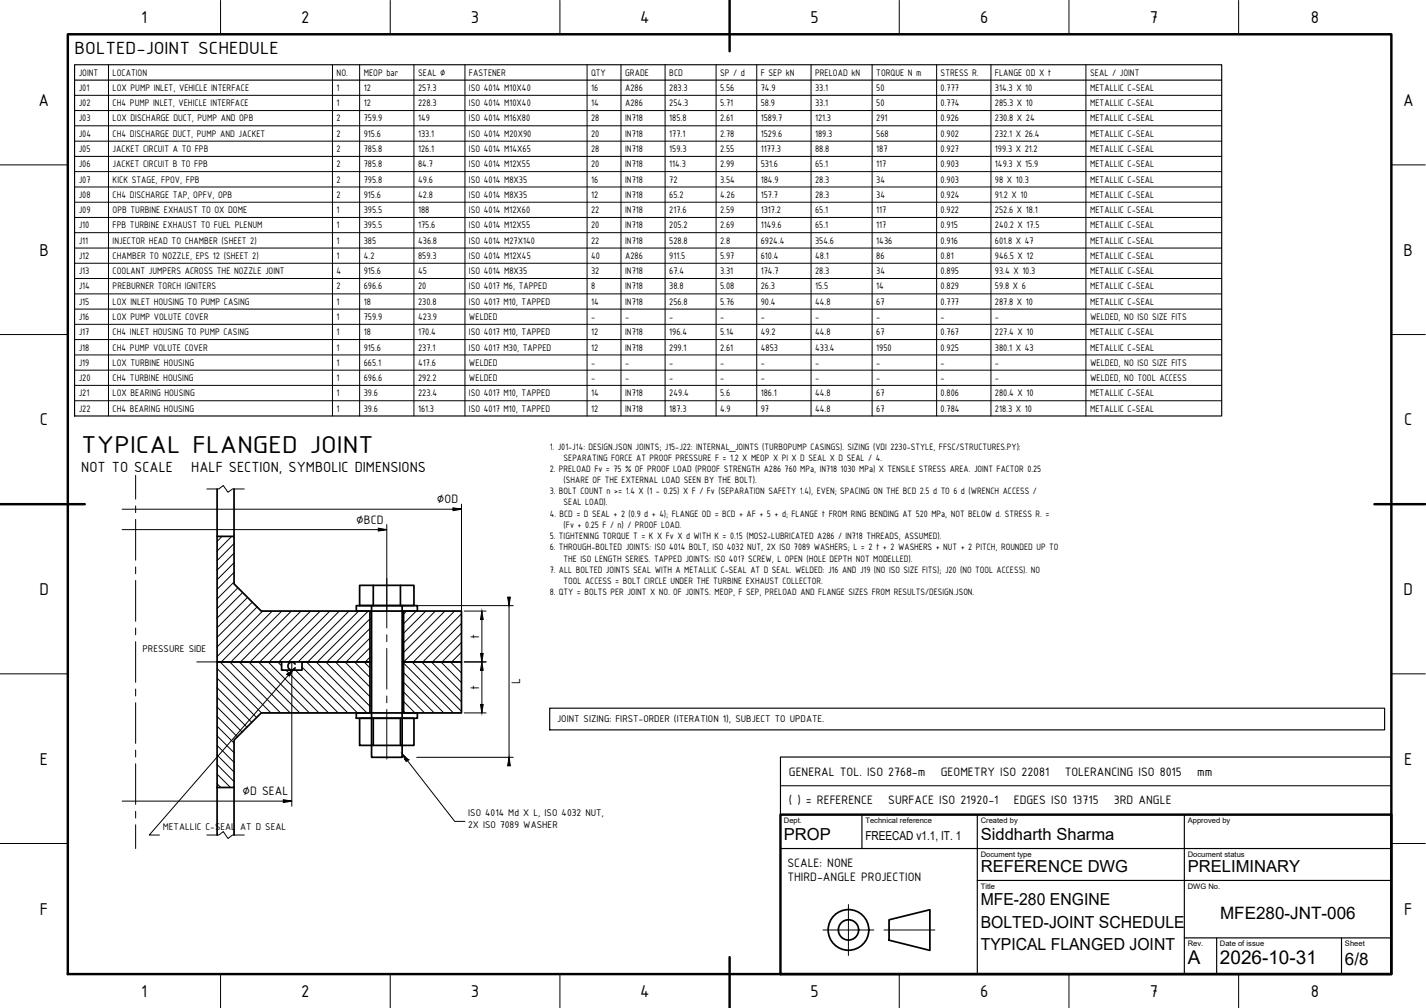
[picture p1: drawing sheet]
<svg xmlns="http://www.w3.org/2000/svg" width="420mm" height="297mm" viewBox="0 0 420 297" stroke-linecap="round" stroke-linejoin="round" font-family="sans-serif">
<!-- layer: FRAME -->
<path d="M20 10.1h390v276.9h-390zM215 .1v15M0 148.6h25M405 148.6h14.9M230 240.1h180v46.9h-180zM215 282.1v14.9" fill="none" stroke="#000" stroke-width=".72"/>
<!-- layer: THIN -->
<g fill="none" stroke="#000" stroke-width=".29">
<path d="M65 .1v10M115 .1v10M165 .1v10M215 .1v10M265 .1v10M315 .1v10M365 .1v10M0 48.6h20M410 48.6h9.9M0 98.6h20M410 98.6h9.9M0 148.6h20"/>
<path d="M61 144.1h3.5l1.3-1 1.4 2 1.3-1h3.5M410 148.6h9.9M0 198.6h20M58 195.1h6M86.6 197.1l-42.6 49h3M410 198.6h9.9M118.5 222.2l15.5 19.8h3M0 248.6h20M61 246.1h3.5l1.3-1 1.4 2 1.3-1h3.5M410 248.6h9.9M65 287v10M115 287v10"/>
<path d="M165 287v10M215 287v10M265 287v10M315 287v10M365 287v10"/>
</g>
<!-- layer: TITLE -->
<path d="M230 223.1h180v17h-180zM230 250h180M254 240.1v9.9M288 240.1v46.9M288 259.4h122M349 240.1v46.9M349 276.4h61M358.5 276.4v10.6M395.3 276.4v10.6" fill="none" stroke="#000" stroke-width=".34"/>
<!-- layer: TABLE_THIN -->
<g fill="none" stroke="#000" stroke-width=".29">
<path d="M32 19.1v103.5M98 19.1v103.5M106 19.1v103.5M122 19.1v103.5M137 19.1v103.5M173 19.1v103.5M183 19.1v103.5M196 19.1v103.5M211 19.1v103.5M223 19.1v103.5M239 19.1v103.5M257 19.1v103.5"/>
<path d="M276 19.1v103.5M292 19.1v103.5M320 19.1v103.5M22 28.1h338M22 32.6h338M22 37.1h338M22 41.6h338M22 46.1h338M22 50.6h338M22 55.1h338M22 59.6h338M22 64.1h338"/>
<path d="M22 68.6h338M22 73.1h338M22 77.6h338M22 82.1h338M22 86.6h338M22 91.1h338M22 95.6h338M22 100.1h338M22 104.6h338M22 109.1h338M22 113.6h338M22 118.1h338"/>
<path d="M230 231.5h180"/>
</g>
<!-- layer: VISIBLE -->
<g fill="none" stroke="#000" stroke-width=".51">
<path d="M64 158.1h5v14l8 8h32v15h-45zM64 144.1v14M69 144.1v14M105 178.5h18v1.6h-18zM106 172.5h16v6h-16zM109.5 178.5v44.7h9v-44.7M110 172.5v6M118 172.5v6M64 195.1h19v2.4h6v-2.4h20v15h-32l-8 8v14h-5zM87 195.7a1.14 1.14 0 0 0-1.8-.3 1.14 1.14 0 0 0 0 1.7 1.14 1.14 0 0 0 1.8-.3M118.9 180.1h17.1v15h-17.1zM118.9 195.1h17.1v15h-17.1z"/>
<path d="M105 210.1h18v1.6h-18zM106 211.7h16v8h-16zM110 211.7v8M118 211.7v8M64 232.1v14M69 232.1v14M262 271l12-2.9v12l-12-3z"/>
<circle cx="250" cy="274" r="6"/>
<circle cx="250" cy="274" r="2.98"/>
</g>
<!-- layer: CENTER -->
<g fill="none" stroke="#000" stroke-width=".29">
<path d="M40 140.1v7M40 149.1v2M40 153.1v12M40 167.1v2M40 171.1v12M114 170.5v14.6M40 185.1v2M40 189.1v12M114 187.1v2M114 191.1v12M40 203.1v2M40 207.1v12"/>
<path d="M114 205.1v2M114 209.1v14.6M40 221.1v2M40 225.1v12M40 239.1v2M40 243.1v6.9M242.5 274.1h15M250 266.6v14.9M260.5 274.1h15"/>
</g>
<!-- layer: TABLE -->
<path d="M22 19.1h338v103.5h-338zM22 23.6h338M162 208.7h246v6.4h-246z" fill="none" stroke="#000" stroke-width=".34"/>
<!-- layer: HATCH -->
<g fill="none" stroke="#000" stroke-width=".29">
<path d="M65.4 158.1l-1.4 1.4M68.3 158.1l-4.3 4.3M69 160.2l-5 5M69 163l-5 5M69 165.8l-5 5M69 168.7l-5 5M69 171.5l-5 5M70.1 173.2l-6.1 6.2M71.5 174.6l-7.5 7.5M72.9 176.1l-8.9 8.9M74.3 177.4l-10.3 10.4M75.8 178.8l-11.8 11.9"/>
<path d="M64 199.8l11.6 11.6M64 197l13 13.1M64.9 195.1l14.9 15M67.7 195.1l15 15M70.5 195.1l15 15M73.3 195.1l15 15M76.2 195.1l15 15M77.4 180.1l-13.4 13.4M79 195.1l15 15M80.2 180.1l-15 15M81.8 195.1l1.2 1.1M83 180.1l-15 15"/>
<path d="M84.2 197.5l12.6 12.6M85.9 180.1l-15 15M87 197.5l12.7 12.6M88.7 180.1l-15 15M89 196.6l13.5 13.5M90.3 195.1l15 15M91.5 180.1l-15 15M93.1 195.1l15 15M94.4 180.1l-15.1 15M96 195.1l13 13M97.2 180.1l-15 15M98.8 195.1l10.2 10.2"/>
<path d="M100 180.1l-15 15M101.6 195.1l7.4 7.4M102.8 180.1l-15 15M104.4 195.1l4.6 4.5M105.7 180.1l-15 15M107.3 195.1l1.7 1.7M108.5 180.1l-15 15M109 182.4l-12.7 12.7M109 185.2l-9.9 9.9M109 188l-7 7.1M109 190.9l-4.2 4.2M109 193.7l-1.3 1.4"/>
<path d="M118.9 198.2l11.9 11.9M118.9 195.4l14.7 14.7M119.8 180.1l-.9 .9M121.4 195.1l14.6 14.5M122.6 180.1l-3.7 3.7M124.2 195.1l11.8 11.7M125.5 180.1l-6.6 6.5M127.1 195.1l8.9 8.8M128.3 180.1l-9.4 9.3M129.9 195.1l6.1 6.1M131.1 180.1l-12.2 12.2M132.7 195.1l3.3 3.2"/>
<path d="M133.9 180.1l-14.9 15M135.6 195.1l.4 .4M136 180.9l-14.2 14.2M136 183.7l-11.4 11.4M136 186.5l-8.6 8.6M136 189.3l-5.7 5.8M136 192.2l-2.9 2.9M136 195l-.1 .1M64 219.7l5 4.9M64 216.8l5 5M64 214l5 5M64 211.1l5.9 6"/>
<path d="M64 208.4l7.3 7.3M64 205.5l8.8 8.8M64 202.7l10.2 10.2M118.9 209.5l.6 .6M118.9 206.7l3.4 3.4M118.9 203.9l6.2 6.2M118.9 201.1l9 9M64 231l1.1 1.1M64 228.1l3.9 4M64 225.3l5 5M64 222.5l5 5"/>
</g>
<!-- layer: DIM -->
<g fill="none" stroke="#000" stroke-width=".29">
<path d="M36 150.1h100M36 156.1h78M114 154.6v25.5M136 148.6v31.5M122.8 178.5h28.4M150 176v49.7M86 195.1v42.5M136.8 195.1h6.4M136.8 180.1h6.4M142 182.6v10M142 197.6v10M136.8 210.1h6.4"/>
<path d="M36 236.1h50M122.8 223.2h28.4"/>
</g>
<!-- layer: THIN -->
<g fill="#000" stroke="#000" stroke-width=".29">
<path d="M111.5 155.6l2.5 .5h-2.5zM111.5 156.1v.4l2.5-.4z"/>
<path d="M133.5 149.6l2.5 .5h-2.5zM133.5 150.1v.4l2.5-.4z"/>
<path d="M84.6 198.7l2-1.6-1 1.6zM84.6 198.7l.7 .5 .3-.5z"/>
<path d="M83.5 235.7l2.5 .4h-2.5zM83.5 236.1v.4l2.5-.4z"/>
<path d="M118.5 222.2l1.9 1.7h-1zM119.4 223.9l.3 .5 .7-.5z"/>
</g>
<!-- layer: DIM -->
<path d="M149.6 176h.8l-.4 2.5zM142 180.1l.4 2.5h-.8zM142 195.1l.4 2.5h-.8zM141.6 192.6h.8l-.4 2.5zM141.6 207.6h.8l-.4 2.5zM150 223.2l.4 2.5h-.8z" fill="#000" stroke="#000" stroke-width=".29"/>
<text font-size="7.8" x="24" y="133.6">TYPICAL FLANGED JOINT</text>
<g font-size="5.6">
<text x="22" y="15.9">BOLTED-JOINT SCHEDULE</text>
<text x="350" y="284.2">A</text>
<text x="359.5" y="284.2">2026-10-31</text>
</g>
<g font-size="5.4">
<text x="41.6" y="6.8">1</text>
<text x="88.7" y="6.8">2</text>
<text x="138.8" y="6.8">3</text>
<text x="188.6" y="6.8">4</text>
<text x="238.8" y="6.8">5</text>
<text x="288.8" y="6.8">6</text>
<text x="338.8" y="6.8">7</text>
<text x="386.2" y="6.8">8</text>
<text x="11.4" y="31.1">A</text>
<text x="413.4" y="31.1">A</text>
<text x="11.6" y="75.3">B</text>
<text x="413.6" y="75.3">B</text>
<text x="11.8" y="125.3">C</text>
<text x="413.7" y="125.3">C</text>
<text x="11.6" y="175.3">D</text>
<text x="413.6" y="175.3">D</text>
<text x="11.8" y="225.3">E</text>
<text x="413.7" y="225.3">E</text>
<text x="11.8" y="269.6">F</text>
<text x="413.7" y="269.6">F</text>
<text x="41.6" y="293.8">1</text>
<text x="88.7" y="293.8">2</text>
<text x="138.8" y="293.8">3</text>
<text x="188.6" y="293.8">4</text>
<text x="238.8" y="293.8">5</text>
<text x="288.8" y="293.8">6</text>
<text x="338.8" y="293.8">7</text>
<text x="386.2" y="293.8">8</text>
</g>
<g font-size="5">
<text x="359.5" y="270.7">MFE280-JNT-006</text>
<text x="396.3" y="284.3">6/8</text>
</g>
<g font-size="4.9">
<text x="231" y="247.4">PROP</text>
<text x="289" y="247.4">Siddharth Sharma</text>
<text x="289" y="257">REFERENCE DWG</text>
<text x="350" y="257">PRELIMINARY</text>
<text x="289" y="266.8">MFE-280 ENGINE</text>
<text x="289" y="273.4">BOLTED-JOINT SCHEDULE</text>
<text x="289" y="280">TYPICAL FLANGED JOINT</text>
</g>
<g font-size="4.7">
<text x="24" y="139.1">NOT TO SCALE</text>
<text x="56.4" y="139.1">HALF SECTION, SYMBOLIC DIMENSIONS</text>
</g>
<g font-size="3.9">
<text x="128.7" y="148.3">∅OD</text>
<text x="105" y="154.3">∅BCD</text>
<text x="141.2" y="188.3" transform="rotate(-90 141.2 188.3)">t</text>
<text x="141.2" y="203.3" transform="rotate(-90 141.2 203.3)">t</text>
<text x="153.3" y="201.7" transform="rotate(-90 153.3 201.7)">L</text>
<text x="232.5" y="228.6">GENERAL TOL. ISO 2768-m</text>
<text x="277.2" y="228.6">GEOMETRY ISO 22081</text>
<text x="313.7" y="228.6">TOLERANCING ISO 8015</text>
<text x="352.7" y="228.6">mm</text>
<text x="71.5" y="234.3">∅D SEAL</text>
<text x="232.5" y="237.1">( ) = REFERENCE</text>
<text x="261.7" y="237.1">SURFACE ISO 21920-1</text>
<text x="298.7" y="237.1">EDGES ISO 13715</text>
<text x="328.2" y="237.1">3RD ANGLE</text>
<text x="232" y="255.6">SCALE: NONE</text>
<text x="232" y="259.6">THIRD-ANGLE PROJECTION</text>
</g>
<text font-size="3.6" x="255" y="247.7">FREECAD v1.1, IT. 1</text>
<g font-size="3.1">
<text x="42" y="192.3">PRESSURE SIDE</text>
<text x="164.2" y="212.9">JOINT SIZING: FIRST-ORDER (ITERATION 1), SUBJECT TO UPDATE.</text>
<text x="48" y="244.5">METALLIC C-SEAL AT D SEAL</text>
<text x="138" y="240.5">ISO 4014 Md X L, ISO 4032 NUT,</text>
<text x="138" y="244">2X ISO 7089 WASHER</text>
</g>
<g font-size="3">
<text x="23.2" y="22.3">JOINT</text>
<text x="33.2" y="22.3">LOCATION</text>
<text x="99.2" y="22.3">NO.</text>
<text x="107.2" y="22.3">MEOP bar</text>
<text x="123.2" y="22.3">SEAL ∅</text>
<text x="138.2" y="22.3">FASTENER</text>
<text x="174.2" y="22.3">QTY</text>
<text x="184.2" y="22.3">GRADE</text>
<text x="197.2" y="22.3">BCD</text>
<text x="212.2" y="22.3">SP / d</text>
<text x="224.2" y="22.3">F SEP kN</text>
<text x="240.2" y="22.3">PRELOAD kN</text>
<text x="258.2" y="22.3">TORQUE N m</text>
<text x="277.2" y="22.3">STRESS R.</text>
<text x="293.2" y="22.3">FLANGE OD X t</text>
<text x="321.2" y="22.3">SEAL / JOINT</text>
<text x="23.2" y="26.8">J01</text>
<text x="33.2" y="26.8">LOX PUMP INLET, VEHICLE INTERFACE</text>
<text x="99.2" y="26.8">1</text>
<text x="107.2" y="26.8">12</text>
<text x="123.2" y="26.8">257.3</text>
<text x="138.2" y="26.8">ISO 4014 M10X40</text>
<text x="174.2" y="26.8">16</text>
<text x="184.2" y="26.8">A286</text>
<text x="197.2" y="26.8">283.3</text>
<text x="212.2" y="26.8">5.56</text>
<text x="224.2" y="26.8">74.9</text>
<text x="240.2" y="26.8">33.1</text>
<text x="258.2" y="26.8">50</text>
<text x="277.2" y="26.8">0.777</text>
<text x="293.2" y="26.8">314.3 X 10</text>
<text x="321.2" y="26.8">METALLIC C-SEAL</text>
<text x="23.2" y="31.3">J02</text>
<text x="23.2" y="35.8">J03</text>
<text x="33.2" y="31.3">CH4 PUMP INLET, VEHICLE INTERFACE</text>
<text x="33.2" y="35.8">LOX DISCHARGE DUCT, PUMP AND OPB</text>
<text x="99.2" y="31.3">1</text>
<text x="99.2" y="35.8">2</text>
<text x="107.2" y="31.3">12</text>
<text x="107.2" y="35.8">759.9</text>
<text x="123.2" y="31.3">228.3</text>
<text x="123.2" y="35.8">149</text>
<text x="138.2" y="31.3">ISO 4014 M10X40</text>
<text x="138.2" y="35.8">ISO 4014 M16X80</text>
<text x="174.2" y="31.3">14</text>
<text x="174.2" y="35.8">28</text>
<text x="184.2" y="31.3">A286</text>
<text x="184.2" y="35.8">IN718</text>
<text x="197.2" y="31.3">254.3</text>
<text x="197.2" y="35.8">185.8</text>
<text x="212.2" y="31.3">5.71</text>
<text x="212.2" y="35.8">2.61</text>
<text x="224.2" y="31.3">58.9</text>
<text x="224.2" y="35.8">1589.7</text>
<text x="240.2" y="31.3">33.1</text>
<text x="240.2" y="35.8">121.3</text>
<text x="258.2" y="31.3">50</text>
<text x="258.2" y="35.8">291</text>
<text x="277.2" y="31.3">0.774</text>
<text x="277.2" y="35.8">0.926</text>
<text x="293.2" y="31.3">285.3 X 10</text>
<text x="293.2" y="35.8">230.8 X 24</text>
<text x="321.2" y="31.3">METALLIC C-SEAL</text>
<text x="321.2" y="35.8">METALLIC C-SEAL</text>
<text x="23.2" y="40.3">J04</text>
<text x="33.2" y="40.3">CH4 DISCHARGE DUCT, PUMP AND JACKET</text>
<text x="99.2" y="40.3">2</text>
<text x="107.2" y="40.3">915.6</text>
<text x="123.2" y="40.3">133.1</text>
<text x="138.2" y="40.3">ISO 4014 M20X90</text>
<text x="174.2" y="40.3">20</text>
<text x="184.2" y="40.3">IN718</text>
<text x="197.2" y="40.3">177.1</text>
<text x="212.2" y="40.3">2.78</text>
<text x="224.2" y="40.3">1529.6</text>
<text x="240.2" y="40.3">189.3</text>
<text x="258.2" y="40.3">568</text>
<text x="277.2" y="40.3">0.902</text>
<text x="293.2" y="40.3">232.1 X 26.4</text>
<text x="321.2" y="40.3">METALLIC C-SEAL</text>
<text x="23.2" y="44.8">J05</text>
<text x="33.2" y="44.8">JACKET CIRCUIT A TO FPB</text>
<text x="99.2" y="44.8">2</text>
<text x="107.2" y="44.8">785.8</text>
<text x="123.2" y="44.8">126.1</text>
<text x="138.2" y="44.8">ISO 4014 M14X65</text>
<text x="174.2" y="44.8">28</text>
<text x="184.2" y="44.8">IN718</text>
<text x="197.2" y="44.8">159.3</text>
<text x="212.2" y="44.8">2.55</text>
<text x="224.2" y="44.8">1177.3</text>
<text x="240.2" y="44.8">88.8</text>
<text x="258.2" y="44.8">187</text>
<text x="277.2" y="44.8">0.927</text>
<text x="293.2" y="44.8">199.3 X 21.2</text>
<text x="321.2" y="44.8">METALLIC C-SEAL</text>
<text x="23.2" y="49.3">J06</text>
<text x="23.2" y="53.8">J07</text>
<text x="33.2" y="49.3">JACKET CIRCUIT B TO FPB</text>
<text x="33.2" y="53.8">KICK STAGE, FPOV, FPB</text>
<text x="99.2" y="49.3">2</text>
<text x="99.2" y="53.8">2</text>
<text x="107.2" y="49.3">785.8</text>
<text x="107.2" y="53.8">795.8</text>
<text x="123.2" y="49.3">84.7</text>
<text x="123.2" y="53.8">49.6</text>
<text x="138.2" y="49.3">ISO 4014 M12X55</text>
<text x="138.2" y="53.8">ISO 4014 M8X35</text>
<text x="174.2" y="49.3">20</text>
<text x="174.2" y="53.8">16</text>
<text x="184.2" y="49.3">IN718</text>
<text x="184.2" y="53.8">IN718</text>
<text x="197.2" y="49.3">114.3</text>
<text x="197.2" y="53.8">72</text>
<text x="212.2" y="49.3">2.99</text>
<text x="212.2" y="53.8">3.54</text>
<text x="224.2" y="49.3">531.6</text>
<text x="224.2" y="53.8">184.9</text>
<text x="240.2" y="49.3">65.1</text>
<text x="240.2" y="53.8">28.3</text>
<text x="258.2" y="49.3">117</text>
<text x="258.2" y="53.8">34</text>
<text x="277.2" y="49.3">0.903</text>
<text x="277.2" y="53.8">0.903</text>
<text x="293.2" y="49.3">149.3 X 15.9</text>
<text x="293.2" y="53.8">98 X 10.3</text>
<text x="321.2" y="49.3">METALLIC C-SEAL</text>
<text x="321.2" y="53.8">METALLIC C-SEAL</text>
<text x="23.2" y="58.3">J08</text>
<text x="33.2" y="58.3">CH4 DISCHARGE TAP, OPFV, OPB</text>
<text x="99.2" y="58.3">2</text>
<text x="107.2" y="58.3">915.6</text>
<text x="123.2" y="58.3">42.8</text>
<text x="138.2" y="58.3">ISO 4014 M8X35</text>
<text x="174.2" y="58.3">12</text>
<text x="184.2" y="58.3">IN718</text>
<text x="197.2" y="58.3">65.2</text>
<text x="212.2" y="58.3">4.26</text>
<text x="224.2" y="58.3">157.7</text>
<text x="240.2" y="58.3">28.3</text>
<text x="258.2" y="58.3">34</text>
<text x="277.2" y="58.3">0.924</text>
<text x="293.2" y="58.3">91.2 X 10</text>
<text x="321.2" y="58.3">METALLIC C-SEAL</text>
<text x="23.2" y="62.8">J09</text>
<text x="33.2" y="62.8">OPB TURBINE EXHAUST TO OX DOME</text>
<text x="99.2" y="62.8">1</text>
<text x="107.2" y="62.8">395.5</text>
<text x="123.2" y="62.8">188</text>
<text x="138.2" y="62.8">ISO 4014 M12X60</text>
<text x="174.2" y="62.8">22</text>
<text x="184.2" y="62.8">IN718</text>
<text x="197.2" y="62.8">217.6</text>
<text x="212.2" y="62.8">2.59</text>
<text x="224.2" y="62.8">1317.2</text>
<text x="240.2" y="62.8">65.1</text>
<text x="258.2" y="62.8">117</text>
<text x="277.2" y="62.8">0.922</text>
<text x="293.2" y="62.8">252.6 X 18.1</text>
<text x="321.2" y="62.8">METALLIC C-SEAL</text>
<text x="23.2" y="67.3">J10</text>
<text x="23.2" y="71.8">J11</text>
<text x="33.2" y="67.3">FPB TURBINE EXHAUST TO FUEL PLENUM</text>
<text x="33.2" y="71.8">INJECTOR HEAD TO CHAMBER (SHEET 2)</text>
<text x="99.2" y="67.3">1</text>
<text x="99.2" y="71.8">1</text>
<text x="107.2" y="67.3">395.5</text>
<text x="107.2" y="71.8">385</text>
<text x="123.2" y="67.3">175.6</text>
<text x="123.2" y="71.8">436.8</text>
<text x="138.2" y="67.3">ISO 4014 M12X55</text>
<text x="138.2" y="71.8">ISO 4014 M27X140</text>
<text x="174.2" y="67.3">20</text>
<text x="174.2" y="71.8">22</text>
<text x="184.2" y="67.3">IN718</text>
<text x="184.2" y="71.8">IN718</text>
<text x="197.2" y="67.3">205.2</text>
<text x="197.2" y="71.8">528.8</text>
<text x="212.2" y="67.3">2.69</text>
<text x="212.2" y="71.8">2.8</text>
<text x="224.2" y="67.3">1149.6</text>
<text x="224.2" y="71.8">6924.4</text>
<text x="240.2" y="67.3">65.1</text>
<text x="240.2" y="71.8">354.6</text>
<text x="258.2" y="67.3">117</text>
<text x="258.2" y="71.8">1436</text>
<text x="277.2" y="67.3">0.915</text>
<text x="277.2" y="71.8">0.916</text>
<text x="293.2" y="67.3">240.2 X 17.5</text>
<text x="293.2" y="71.8">601.8 X 47</text>
<text x="321.2" y="67.3">METALLIC C-SEAL</text>
<text x="321.2" y="71.8">METALLIC C-SEAL</text>
<text x="23.2" y="76.3">J12</text>
<text x="33.2" y="76.3">CHAMBER TO NOZZLE, EPS 12 (SHEET 2)</text>
<text x="99.2" y="76.3">1</text>
<text x="107.2" y="76.3">4.2</text>
<text x="123.2" y="76.3">859.3</text>
<text x="138.2" y="76.3">ISO 4014 M12X45</text>
<text x="174.2" y="76.3">40</text>
<text x="184.2" y="76.3">A286</text>
<text x="197.2" y="76.3">911.5</text>
<text x="212.2" y="76.3">5.97</text>
<text x="224.2" y="76.3">610.4</text>
<text x="240.2" y="76.3">48.1</text>
<text x="258.2" y="76.3">86</text>
<text x="277.2" y="76.3">0.81</text>
<text x="293.2" y="76.3">946.5 X 12</text>
<text x="321.2" y="76.3">METALLIC C-SEAL</text>
<text x="23.2" y="80.8">J13</text>
<text x="33.2" y="80.8">COOLANT JUMPERS ACROSS THE NOZZLE JOINT</text>
<text x="99.2" y="80.8">4</text>
<text x="107.2" y="80.8">915.6</text>
<text x="123.2" y="80.8">45</text>
<text x="138.2" y="80.8">ISO 4014 M8X35</text>
<text x="174.2" y="80.8">32</text>
<text x="184.2" y="80.8">IN718</text>
<text x="197.2" y="80.8">67.4</text>
<text x="212.2" y="80.8">3.31</text>
<text x="224.2" y="80.8">174.7</text>
<text x="240.2" y="80.8">28.3</text>
<text x="258.2" y="80.8">34</text>
<text x="277.2" y="80.8">0.895</text>
<text x="293.2" y="80.8">93.4 X 10.3</text>
<text x="321.2" y="80.8">METALLIC C-SEAL</text>
<text x="23.2" y="85.3">J14</text>
<text x="23.2" y="89.8">J15</text>
<text x="33.2" y="85.3">PREBURNER TORCH IGNITERS</text>
<text x="33.2" y="89.8">LOX INLET HOUSING TO PUMP CASING</text>
<text x="99.2" y="85.3">2</text>
<text x="99.2" y="89.8">1</text>
<text x="107.2" y="85.3">696.6</text>
<text x="107.2" y="89.8">18</text>
<text x="123.2" y="85.3">20</text>
<text x="123.2" y="89.8">230.8</text>
<text x="138.2" y="85.3">ISO 4017 M6, TAPPED</text>
<text x="138.2" y="89.8">ISO 4017 M10, TAPPED</text>
<text x="174.2" y="85.3">8</text>
<text x="174.2" y="89.8">14</text>
<text x="184.2" y="85.3">IN718</text>
<text x="184.2" y="89.8">IN718</text>
<text x="197.2" y="85.3">38.8</text>
<text x="197.2" y="89.8">256.8</text>
<text x="212.2" y="85.3">5.08</text>
<text x="212.2" y="89.8">5.76</text>
<text x="224.2" y="85.3">26.3</text>
<text x="224.2" y="89.8">90.4</text>
<text x="240.2" y="85.3">15.5</text>
<text x="240.2" y="89.8">44.8</text>
<text x="258.2" y="85.3">14</text>
<text x="258.2" y="89.8">67</text>
<text x="277.2" y="85.3">0.829</text>
<text x="277.2" y="89.8">0.777</text>
<text x="293.2" y="85.3">59.8 X 6</text>
<text x="293.2" y="89.8">287.8 X 10</text>
<text x="321.2" y="85.3">METALLIC C-SEAL</text>
<text x="321.2" y="89.8">METALLIC C-SEAL</text>
<text x="23.2" y="94.3">J16</text>
<text x="33.2" y="94.3">LOX PUMP VOLUTE COVER</text>
<text x="99.2" y="94.3">1</text>
<text x="107.2" y="94.3">759.9</text>
<text x="123.2" y="94.3">423.9</text>
<text x="138.2" y="94.3">WELDED</text>
<text x="174.2" y="94.3">-</text>
<text x="184.2" y="94.3">-</text>
<text x="197.2" y="94.3">-</text>
<text x="212.2" y="94.3">-</text>
<text x="224.2" y="94.3">-</text>
<text x="240.2" y="94.3">-</text>
<text x="258.2" y="94.3">-</text>
<text x="277.2" y="94.3">-</text>
<text x="293.2" y="94.3">-</text>
<text x="321.2" y="94.3">WELDED, NO ISO SIZE FITS</text>
<text x="23.2" y="98.8">J17</text>
<text x="33.2" y="98.8">CH4 INLET HOUSING TO PUMP CASING</text>
<text x="99.2" y="98.8">1</text>
<text x="107.2" y="98.8">18</text>
<text x="123.2" y="98.8">170.4</text>
<text x="138.2" y="98.8">ISO 4017 M10, TAPPED</text>
<text x="174.2" y="98.8">12</text>
<text x="184.2" y="98.8">IN718</text>
<text x="197.2" y="98.8">196.4</text>
<text x="212.2" y="98.8">5.14</text>
<text x="224.2" y="98.8">49.2</text>
<text x="240.2" y="98.8">44.8</text>
<text x="258.2" y="98.8">67</text>
<text x="277.2" y="98.8">0.767</text>
<text x="293.2" y="98.8">227.4 X 10</text>
<text x="321.2" y="98.8">METALLIC C-SEAL</text>
<text x="23.2" y="103.3">J18</text>
<text x="23.2" y="107.8">J19</text>
<text x="33.2" y="103.3">CH4 PUMP VOLUTE COVER</text>
<text x="33.2" y="107.8">LOX TURBINE HOUSING</text>
<text x="99.2" y="103.3">1</text>
<text x="99.2" y="107.8">1</text>
<text x="107.2" y="103.3">915.6</text>
<text x="107.2" y="107.8">665.1</text>
<text x="123.2" y="103.3">237.1</text>
<text x="123.2" y="107.8">417.6</text>
<text x="138.2" y="103.3">ISO 4017 M30, TAPPED</text>
<text x="138.2" y="107.8">WELDED</text>
<text x="174.2" y="103.3">12</text>
<text x="174.2" y="107.8">-</text>
<text x="184.2" y="103.3">IN718</text>
<text x="184.2" y="107.8">-</text>
<text x="197.2" y="103.3">299.1</text>
<text x="197.2" y="107.8">-</text>
<text x="212.2" y="103.3">2.61</text>
<text x="212.2" y="107.8">-</text>
<text x="224.2" y="103.3">4853</text>
<text x="224.2" y="107.8">-</text>
<text x="240.2" y="103.3">433.4</text>
<text x="240.2" y="107.8">-</text>
<text x="258.2" y="103.3">1950</text>
<text x="258.2" y="107.8">-</text>
<text x="277.2" y="103.3">0.925</text>
<text x="277.2" y="107.8">-</text>
<text x="293.2" y="103.3">380.1 X 43</text>
<text x="293.2" y="107.8">-</text>
<text x="321.2" y="103.3">METALLIC C-SEAL</text>
<text x="321.2" y="107.8">WELDED, NO ISO SIZE FITS</text>
<text x="23.2" y="112.3">J20</text>
<text x="33.2" y="112.3">CH4 TURBINE HOUSING</text>
<text x="99.2" y="112.3">1</text>
<text x="107.2" y="112.3">696.6</text>
<text x="123.2" y="112.3">292.2</text>
<text x="138.2" y="112.3">WELDED</text>
<text x="174.2" y="112.3">-</text>
<text x="184.2" y="112.3">-</text>
<text x="197.2" y="112.3">-</text>
<text x="212.2" y="112.3">-</text>
<text x="224.2" y="112.3">-</text>
<text x="240.2" y="112.3">-</text>
<text x="258.2" y="112.3">-</text>
<text x="277.2" y="112.3">-</text>
<text x="293.2" y="112.3">-</text>
<text x="321.2" y="112.3">WELDED, NO TOOL ACCESS</text>
<text x="23.2" y="116.8">J21</text>
<text x="33.2" y="116.8">LOX BEARING HOUSING</text>
<text x="99.2" y="116.8">1</text>
<text x="107.2" y="116.8">39.6</text>
<text x="123.2" y="116.8">223.4</text>
<text x="138.2" y="116.8">ISO 4017 M10, TAPPED</text>
<text x="174.2" y="116.8">14</text>
<text x="184.2" y="116.8">IN718</text>
<text x="197.2" y="116.8">249.4</text>
<text x="212.2" y="116.8">5.6</text>
<text x="224.2" y="116.8">186.1</text>
<text x="240.2" y="116.8">44.8</text>
<text x="258.2" y="116.8">67</text>
<text x="277.2" y="116.8">0.806</text>
<text x="293.2" y="116.8">280.4 X 10</text>
<text x="321.2" y="116.8">METALLIC C-SEAL</text>
<text x="23.2" y="121.3">J22</text>
<text x="33.2" y="121.3">CH4 BEARING HOUSING</text>
<text x="99.2" y="121.3">1</text>
<text x="107.2" y="121.3">39.6</text>
<text x="123.2" y="121.3">161.3</text>
<text x="138.2" y="121.3">ISO 4017 M10, TAPPED</text>
<text x="174.2" y="121.3">12</text>
<text x="184.2" y="121.3">IN718</text>
<text x="197.2" y="121.3">187.3</text>
<text x="212.2" y="121.3">4.9</text>
<text x="224.2" y="121.3">97</text>
<text x="240.2" y="121.3">44.8</text>
<text x="258.2" y="121.3">67</text>
<text x="277.2" y="121.3">0.784</text>
<text x="293.2" y="121.3">218.3 X 10</text>
<text x="321.2" y="121.3">METALLIC C-SEAL</text>
</g>
<g font-size="2.9">
<text x="162" y="132.5">1. J01-J14: DESIGN.JSON JOINTS; J15-J22: INTERNAL_JOINTS (TURBOPUMP CASINGS). SIZING (VDI 2230-STYLE, FFSC/STRUCTURES.PY):</text>
<text x="166.1" y="135.8">SEPARATING FORCE AT PROOF PRESSURE F = 1.2 X MEOP X PI X D SEAL X D SEAL / 4.</text>
<text x="162" y="139.1">2. PRELOAD Fv = 75 % OF PROOF LOAD (PROOF STRENGTH A286 760 MPa, IN718 1030 MPa) X TENSILE STRESS AREA. JOINT FACTOR 0.25</text>
<text x="166.1" y="142.4">(SHARE OF THE EXTERNAL LOAD SEEN BY THE BOLT).</text>
<text x="162" y="145.7">3. BOLT COUNT n &gt;= 1.4 X (1 - 0.25) X F / Fv (SEPARATION SAFETY 1.4), EVEN; SPACING ON THE BCD 2.5 d TO 6 d (WRENCH ACCESS /</text>
<text x="166.1" y="149">SEAL LOAD).</text>
<text x="162" y="152.3">4. BCD = D SEAL + 2 (0.9 d + 4); FLANGE OD = BCD + AF + 5 + d; FLANGE t FROM RING BENDING AT 520 MPa, NOT BELOW d. STRESS R. =</text>
<text x="166.1" y="155.6">(Fv + 0.25 F / n) / PROOF LOAD.</text>
<text x="162" y="158.9">5. TIGHTENING TORQUE T = K X Fv X d WITH K = 0.15 (MOS2-LUBRICATED A286 / IN718 THREADS, ASSUMED).</text>
<text x="162" y="162.2">6. THROUGH-BOLTED JOINTS: ISO 4014 BOLT, ISO 4032 NUT, 2X ISO 7089 WASHERS; L = 2 t + 2 WASHERS + NUT + 2 PITCH, ROUNDED UP TO</text>
<text x="166.1" y="165.5">THE ISO LENGTH SERIES. TAPPED JOINTS: ISO 4017 SCREW, L OPEN (HOLE DEPTH NOT MODELLED).</text>
<text x="162" y="168.8">7. ALL BOLTED JOINTS SEAL WITH A METALLIC C-SEAL AT D SEAL. WELDED: J16 AND J19 (NO ISO SIZE FITS); J20 (NO TOOL ACCESS). NO</text>
<text x="166.1" y="172.1">TOOL ACCESS = BOLT CIRCLE UNDER THE TURBINE EXHAUST COLLECTOR.</text>
<text x="162" y="175.4">8. QTY = BOLTS PER JOINT X NO. OF JOINTS. MEOP, F SEP, PRELOAD AND FLANGE SIZES FROM RESULTS/DESIGN.JSON.</text>
</g>
<g font-size="2.2">
<text x="231" y="242.5">Dept.</text>
<text x="255" y="242.5">Technical reference</text>
<text x="289" y="242.5">Created by</text>
<text x="350" y="242.5">Approved by</text>
<text x="289" y="252.5">Document type</text>
<text x="350" y="252.5">Document status</text>
<text x="289" y="261.9">Title</text>
<text x="350" y="261.9">DWG No.</text>
<text x="350" y="278.8">Rev.</text>
<text x="359.5" y="278.8">Date of issue</text>
<text x="396.3" y="278.8">Sheet</text>
</g>
</svg>
